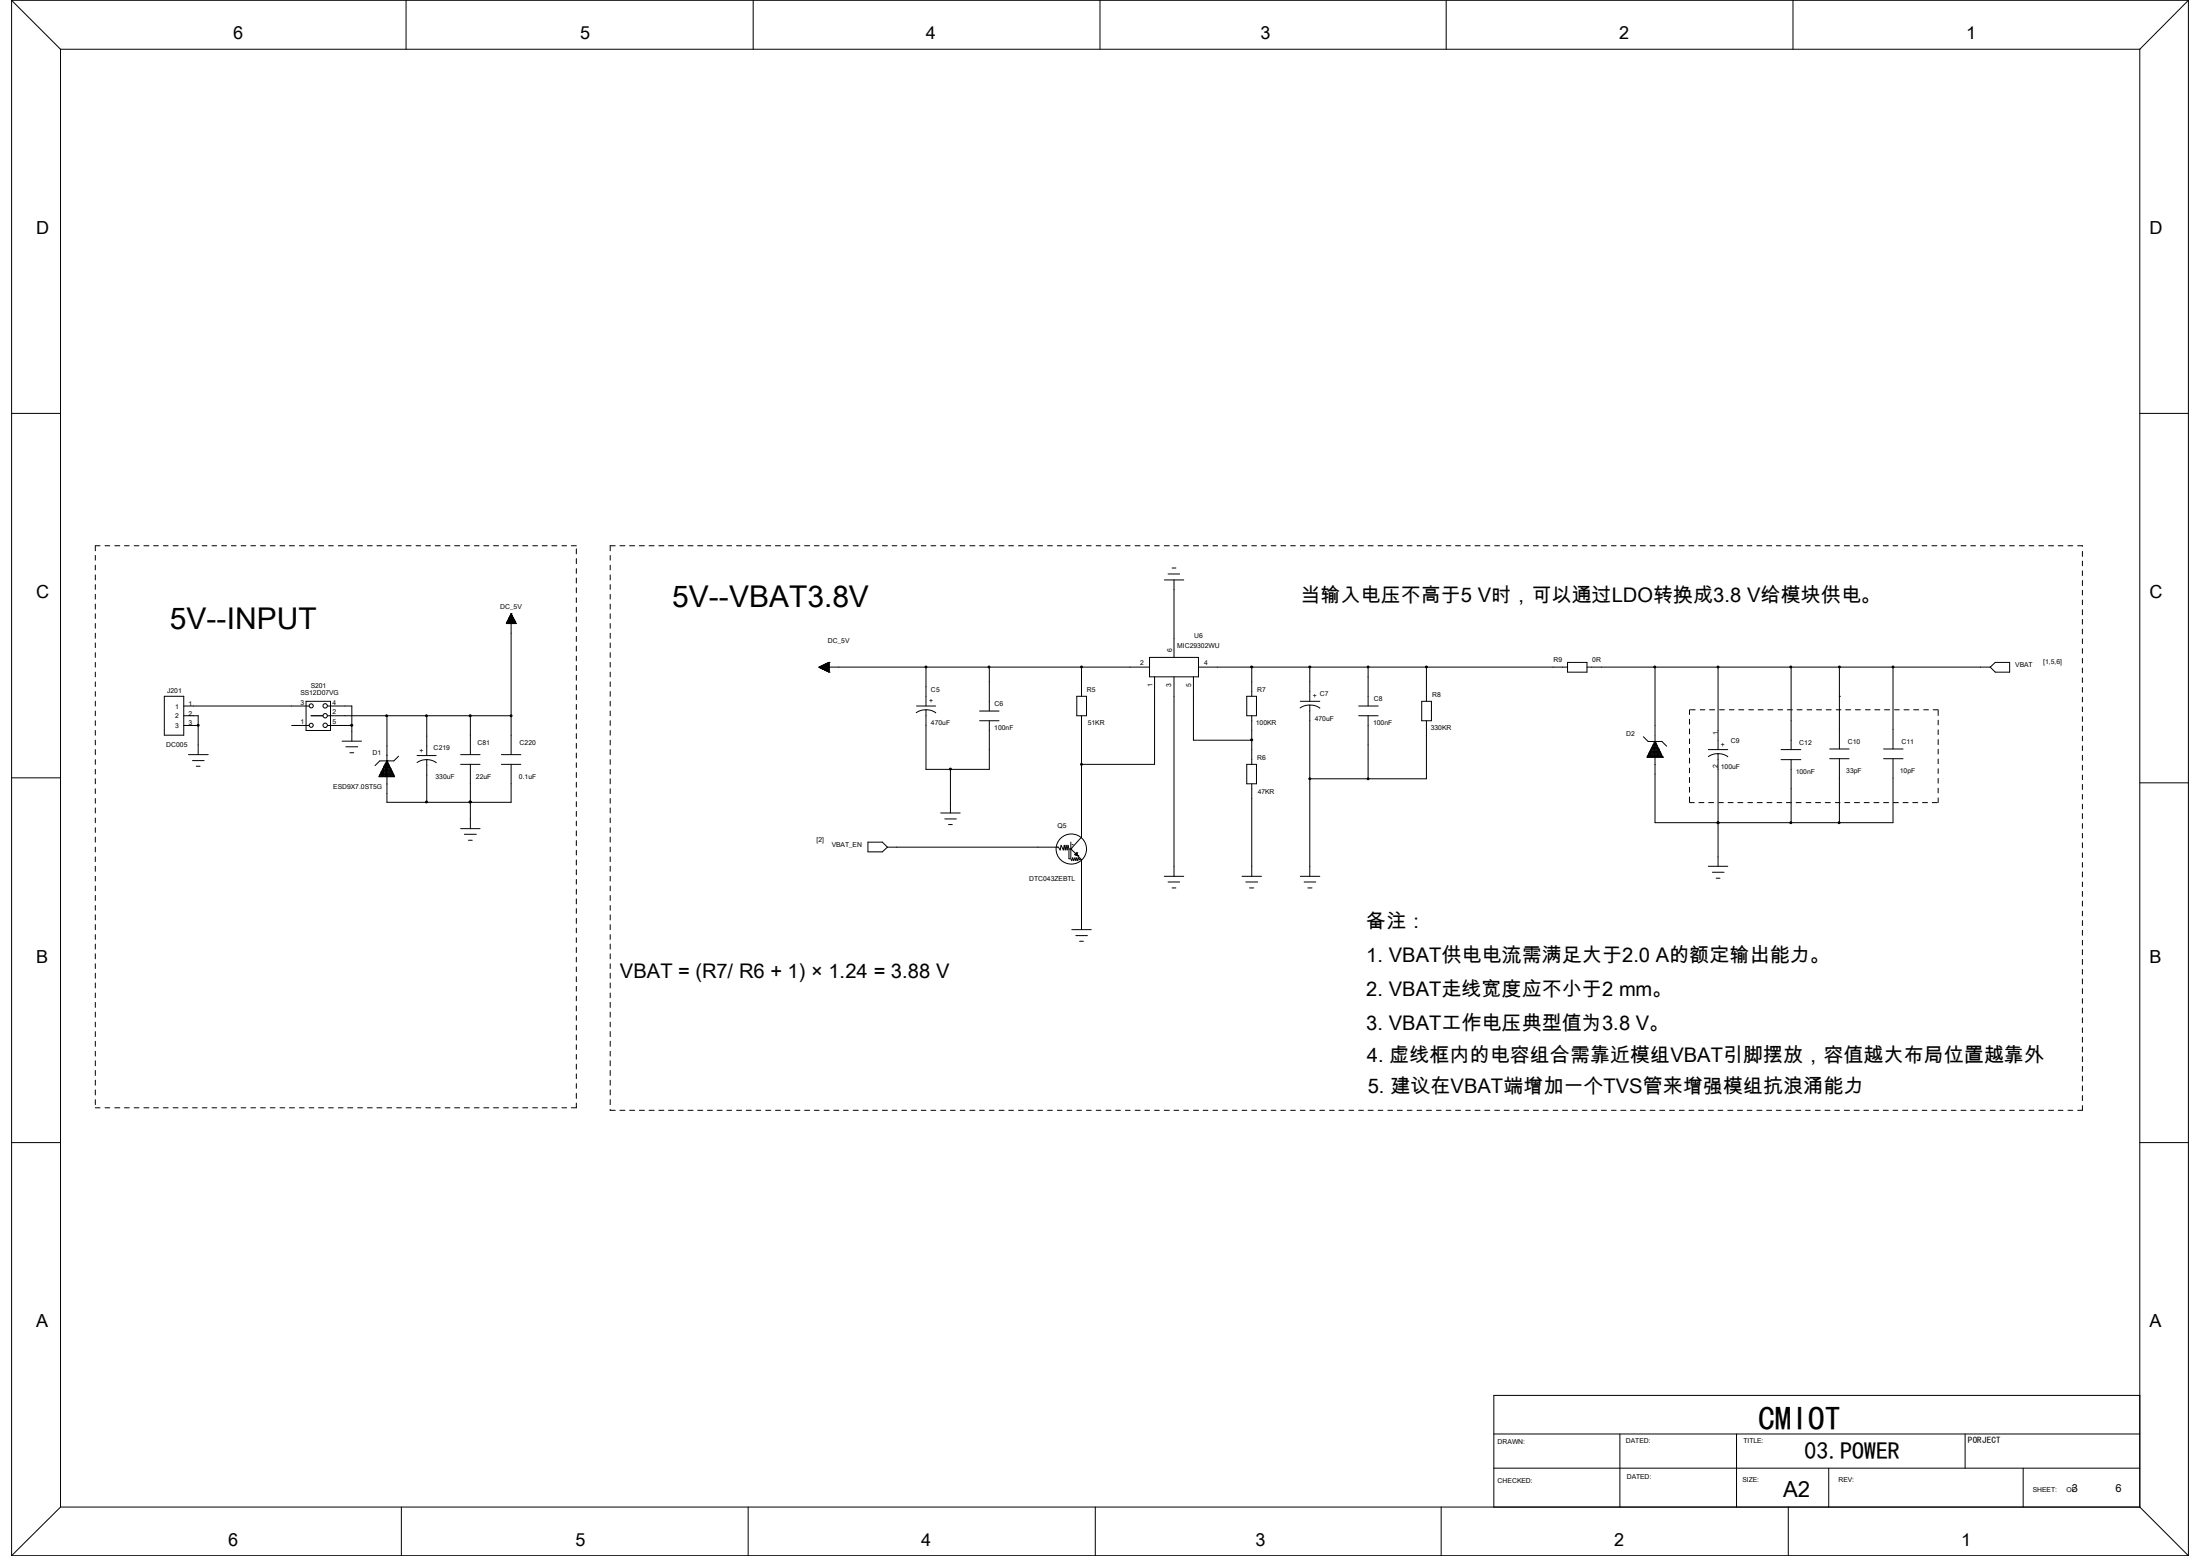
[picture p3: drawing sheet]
<svg xmlns="http://www.w3.org/2000/svg" width="297mm" height="210mm" viewBox="0 0 297 210" stroke-linecap="round" stroke-linejoin="round" font-family="sans-serif">
<g fill="none" stroke="#000" stroke-width=".14">
<path d="M1.6 0l6.6 6.6M1.6 0v210M1.6 0h293.8M8.2 6.6h280.7M8.2 6.6v196.8M54.8 0v6.6M101.7 0v6.6M148.5 0v6.6M195.2 0v6.6M242.1 0v6.6M288.9 6.6v196.8M295.4 0l-6.5 6.6"/>
<path d="M295.4 0v210M1.6 55.8h6.6M288.9 55.8h6.5M12.9 75v.6M12.9 76.3v.6M12.9 77.6v.7M12.9 78.9v.6M13.5 73.7h-.6v.6M14.2 73.7h.6M15.5 73.7h.7M16.8 73.7h.6M18.1 73.7h.7"/>
<path d="M19.4 73.7h.7M20.7 73.7h.7M22.1 73.7h.6M23.4 73.7h.6M24.7 73.7h.6M26 73.7h.6M27.3 73.7h.6M28.6 73.7h.7M29.9 73.7h.7M31.2 73.7h.7M32.6 73.7h.6M33.9 73.7h.6"/>
<path d="M35.2 73.7h.6M36.5 73.7h.6M37.8 73.7h.6M39.1 73.7h.7M40.4 73.7h.7M41.7 73.7h.7M43 73.7h.7M44.4 73.7h.6M45.7 73.7h.6M46.9 73.7h.7M48.3 73.7h.6M49.6 73.7h.6"/>
<path d="M50.9 73.7h.7M52.2 73.7h.7M53.6 73.7h.6M54.8 73.7h.7M56.2 73.7h.6M57.5 73.7h.6M58.8 73.7h.6M60.1 73.7h.6M61.4 73.7h.7M62.7 73.7h.7M64.1 73.7h.6M65.3 73.7h.7"/>
<path d="M66.6 73.7h.7M68 73.7h.6M69.3 73.7h.6M70.6 73.7h.6M71.9 73.7h.7M73.2 73.7h.7M74.5 73.7h.7M75.9 73.7h.6M77.1 73.7h.7M77.8 74.1v.7M77.8 75.4v.7M77.8 76.8v.6"/>
<path d="M77.8 78v.7M77.8 79.3v.7M82.4 75v.6M82.4 76.3v.6M82.4 77.6v.7M82.4 78.9v.6M83.1 73.7h-.7v.6M83.7 73.7h.7M85 73.7h.7M86.3 73.7h.7M87.6 73.7h.7M88.9 73.7h.7"/>
<path d="M90.3 73.7h.6M91.6 73.7h.6M92.9 73.7h.7M94.2 73.7h.7M95.5 73.7h.7M96.8 73.7h.7M98.1 73.7h.7M99.4 73.7h.7M100.8 73.7h.6M102.1 73.7h.6M103.4 73.7h.7M104.7 73.7h.7"/>
<path d="M106 73.7h.6M107.3 73.7h.7M108.6 73.7h.7M109.9 73.7h.7M111.3 73.7h.6M112.6 73.7h.6M113.9 73.7h.6M115.2 73.7h.7M116.5 73.7h.7M117.8 73.7h.6M119.1 73.7h.7M120.4 73.7h.7"/>
<path d="M121.8 73.7h.6M123.1 73.7h.6M124.4 73.7h.6M125.7 73.7h.6M127 73.7h.7M128.3 73.7h.6M129.6 73.7h.7M130.9 73.7h.7M132.2 73.7h.7M133.6 73.7h.6M134.9 73.7h.7M136.2 73.7h.6"/>
<path d="M137.5 73.7h.6M138.8 73.7h.7M140.1 73.7h.7M141.4 73.7h.7M142.7 73.7h.7M144.1 73.7h.6M145.4 73.7h.6M146.7 73.7h.6M148 73.7h.6M149.3 73.7h.7M150.6 73.7h.7M151.9 73.7h.7"/>
<path d="M153.2 73.7h.7M154.6 73.7h.6M155.9 73.7h.6M157.2 73.7h.7M157.2 78.3h2.6M157.7 77.5h1.6M158.2 76.7h.5M158.5 73.7h.6M158.5 78.3v10.4M159.8 73.7h.6M161.1 73.7h.7M162.4 73.7h.7"/>
<path d="M163.7 73.7h.7M165.1 73.7h.6M166.4 73.7h.6M167.7 73.7h.6M169 73.7h.6M170.3 73.7h.6M171.6 73.7h.7M172.9 73.7h.7M174.2 73.7h.7M175.6 73.7h.6M176.8 73.7h.7M178.2 73.7h.6"/>
<path d="M179.5 73.7h.6M180.8 73.7h.6M182.1 73.7h.7M183.4 73.7h.7M184.7 73.7h.7M186.1 73.7h.6M187.4 73.7h.6M188.6 73.7h.7M190 73.7h.6M191.3 73.7h.6M192.6 73.7h.7M193.9 73.7h.7"/>
<path d="M195.2 73.7h.7M196.5 73.7h.7M197.9 73.7h.6M199.1 73.7h.7M200.4 73.7h.7M201.8 73.7h.6M203.1 73.7h.7M204.4 73.7h.7M205.7 73.7h.7M207 73.7h.7M208.3 73.7h.7M209.7 73.7h.6"/>
<path d="M210.9 73.7h.7M212.3 73.7h.6M213.6 73.7h.6M214.9 73.7h.7M216.2 73.7h.7M217.6 73.7h.6M218.8 73.7h.7M220.1 73.7h.7M221.4 73.7h.7M222.8 73.7h.6M224.1 73.7h.6M225.4 73.7h.7"/>
<path d="M226.7 73.7h.7M228 73.7h.7M229.3 73.7h.7M230.6 73.7h.7M231.9 73.7h.7M233.3 73.7h.6M234.6 73.7h.6M235.9 73.7h.6M237.2 73.7h.7M238.5 73.7h.7M239.8 73.7h.7M241.1 73.7h.7"/>
<path d="M242.4 73.7h.7M243.8 73.7h.6M245.1 73.7h.6M246.4 73.7h.7M247.7 73.7h.6M249 73.7h.7M250.3 73.7h.7M251.6 73.7h.7M252.9 73.7h.7M254.3 73.7h.6M255.6 73.7h.6M256.9 73.7h.7"/>
<path d="M258.2 73.7h.6M259.5 73.7h.6M260.8 73.7h.7M262.1 73.7h.7M263.4 73.7h.7M264.8 73.7h.6M266.1 73.7h.6M267.4 73.7h.6M268.7 73.7h.7M270 73.7h.6M271.3 73.7h.6M272.6 73.7h.7"/>
<path d="M273.9 73.7h.7M275.3 73.7h.6M276.6 73.7h.6M277.9 73.7h.6M279.2 73.7h.6M280.5 73.7h.6M281.1 74.4v.7M281.1 75.7v.7M281.1 77v.7M281.1 78.4v.6M281.1 79.7v.6M12.9 80.2v.7"/>
<path d="M12.9 81.5v.7M12.9 82.8v.7M12.9 84.2v.6M12.9 85.5v.6M12.9 86.8v.6M12.9 88.1v.6M12.9 89.4v.6M12.9 90.7v.7M12.9 92v.7M12.9 93.3v.7M12.9 94.7v.6M12.9 96v.6"/>
<path d="M12.9 97.3v.6M12.9 98.6v.6M12.9 99.9v.6M22.2 94h2.6v5.2h-2.6zM24.8 95.3h16.9M24.8 96.6h2v5.3M24.8 97.9h2M39.4 97.9h2.3M41.3 94.7h3.3v3.9h-3.3zM44.2 95.3h3.3v4.7M44.2 96.6h24.8M44.2 97.9h3.3"/>
<path d="M52.2 96.6v6.1M57.6 96.6v5.4M63.5 96.6v5.3M68.4 84.1l1.2 .1M68.4 84.1v.1M68.4 84h1.2M68.4 84.2v-.2h1.2v.2M68.5 83.9h1.1M68.5 83.9h1.1v.3M68.5 84.2v-.4h1v.4M68.5 83.7h1M68.6 84.2v-.5h.8v.5"/>
<path d="M68.6 83.6h.8M68.7 83.6h.7v.6M68.7 83.5h.6v.7M68.7 83.4v.8M68.7 83.4h.6M68.7 83.4h.6v.8M68.7 83.3v.9M68.8 83.3h.5M68.8 83.3h.4v.9M68.8 83.2v1M68.8 83.2h.4M68.9 83.1h.3v1.1"/>
<path d="M68.9 83.1h.2v1.1M69 83v1.2M69 82.9v1.3M69 82.8h.1M69 82.8v19.1M69 82.8l-.6 1.4M69 82.8l.7 1.4h-1.3M69 82.9h.1M69.1 83h-.2v1.2M69.1 83.1h-.2v1.1M69.3 83.5h-.6v.7M69.5 83.9h-1v.3"/>
<path d="M77.8 80.7v.6M77.8 82v.6M77.8 83.3v.6M77.8 84.6v.7M77.8 85.9v.7M77.8 87.2v.7M77.8 88.6v.6M77.8 89.8v.7M77.8 91.1v.7M77.8 92.5v.6M77.8 93.8v.6M77.8 95.1v.7"/>
<path d="M77.8 96.4v.7M77.8 97.7v.7M77.8 99v.7M82.4 80.2v.7M82.4 81.5v.7M82.4 82.8v.7M82.4 84.2v.6M82.4 85.5v.6M82.4 86.8v.6M82.4 88.1v.6M82.4 89.4v.6M82.4 90.7v.7"/>
<path d="M82.4 92v.7M82.4 93.3v.7M82.4 94.7v.6M82.4 96v.6M82.4 97.3v.6M82.4 98.6v.6M82.4 99.9v.6M110.6 90h44.6M110.6 90l1.3 .7M110.6 90.1h1.3M110.6 90v.1M110.7 90v.1h1.2"/>
<path d="M110.7 90h1.2M110.8 90v.2M110.8 89.9v.3h1.1M110.9 89.9h1M110.9 90.3h1M110.9 89.9v.3M111 89.8v.5M111 89.8v.5h.9M111.1 89.8h.8M111.1 89.8v.5M111.1 90.3h.8M111.2 89.7v.7"/>
<path d="M111.3 89.7v.7h.6M111.3 89.7v.8h.6M111.4 89.7h.5M111.4 89.6v.9M111.5 89.6v.9M111.5 89.6v1h.4M111.6 89.6h.3M111.6 89.5v1.1M111.7 89.5v1.1h.2M111.8 89.5v1.2M111.9 89.4v1.3M111.9 90.7h.1"/>
<path d="M111.9 89.4h.1M111.9 89.4l-1.3 .6M111.9 89.5h-.1v1.1h.1M111.9 89.6h-.4v.9h.4M111.9 90h-1.2v.1M111.9 89.9h-.9v.4M111.9 89.7h-.7v.6M111.9 89.7h-.6v.7M111.9 89.5h-.2v1.1M123.7 96.2a1.79 1.79 0 0 1 1.3-.4v8h8.6v-6.5M123.7 95.3h2.6M125 90v5.3"/>
<path d="M125 95.8a1.9 1.9 0 0 1 1.3 .4M132.2 97.3h2.7M132.2 96h2.7M133.6 90v6M145.4 94h1.3v2.6h-1.3zM146 90v4M146 96.6v16.4l-1.4 1.6M155.2 88.7h6.6v2.7h-6.6zM155.9 91.4v11.8h-9.9M158.5 91.4v26.9M161.1 91.4v8.5h7.9M161.8 90h49.8"/>
<path d="M168.3 94h1.3v2.6h-1.3zM169 90h.1M169 90v4M169 96.6v6.6M175.6 94.7h2.6M176.8 95.2a2.1 2.1 0 0 0-1.3 .4M176.8 90h.1M176.8 90v4.7M176.8 95.2v23.1M176.9 95.2a1.9 1.9 0 0 1 1.3 .4M183.4 95.3h2.7M183.4 96.6h2.7"/>
<path d="M184.7 90v5.3M184.7 96.6v8.5M191.9 94.7h1.4v2.6h-1.4zM192.6 90h.1M192.6 90v4.7M192.6 97.3v7.8h-15.8M211.6 89.4h2.6v1.3h-2.6zM214.2 90h54.5M221.9 99.4l.6 .7h1.9l.6 .6M223.4 90v9.2M223.4 99.3v.8M228.1 95.8v.6"/>
<path d="M228.1 97.1v.6M228.1 98.4v.7M228.1 99.7v.7M228.2 95.8h.7M229.5 95.8h.7M230.8 95.8h.7M231.9 90v11.2M232.2 95.8h.6M233.5 95.8h.6M234.7 95.8h.7M236.1 95.8h.6M237.4 95.8h.6"/>
<path d="M238.7 95.8h.7M240 95.8h.7M241.3 95.8h.7M241.8 90v11.2M242.6 95.8h.7M244 95.8h.6M245.2 95.8h.7M246.5 95.8h.7M247.9 95.8h.6M248.3 94h.1M248.3 90v11.1M249.2 95.8h.7"/>
<path d="M250.5 95.8h.7M251.8 95.8h.7M253.1 95.8h.7M254.4 95.8h.7M255.6 90v11.1M255.8 95.8h.6M257 95.8h.7M258.4 95.8h.6M259.7 95.8h.6M261 95.8h.7M261.7 95.9v.7M261.7 97.2v.6"/>
<path d="M261.7 98.5v.6M261.7 99.8v.7M268.7 90l.7-.6h1.9v1.3h-1.9zM281.1 81v.6M281.1 82.3v.7M281.1 83.6v.6M281.1 84.9v.7M281.1 86.2v.7M281.1 87.5v.7M281.1 88.9v.6M281.1 90.2v.6M281.1 91.5v.6"/>
<path d="M281.1 92.8v.6M281.1 94.1v.6M281.1 95.4v.7M281.1 96.7v.7M281.1 98v.7M281.1 99.4v.6M1.6 105h6.6M12.9 101.2v.7M12.9 102.5v.7M12.9 103.8v.7M12.9 105.1v.7M12.9 106.5v.6"/>
<path d="M12.9 107.8v.6M12.9 109.1v.6M12.9 110.4v.6M12.9 111.7v.7M12.9 113v.7M12.9 114.3v.7M12.9 115.7v.6M12.9 116.9v.7M12.9 118.3v.6M12.9 119.6v.6M25.4 101.9h2.7M26 102.7h1.6"/>
<path d="M26.5 103.4h.5M46.2 100h2.6M46.7 100.8h1.6M47.2 101.6h.6M53.8 102.1l-.6 .6h-1.9l-.7 .6M56.3 102h2.6M57.6 102.5a1.9 1.9 0 0 1 1.3 .5M57.6 102.6v-.1a2.09 2.09 0 0 0-1.3 .4M57.6 102.5v5.8M62.2 103.2h2.6M62.2 101.9h2.6M62.2 111.8h2.6"/>
<path d="M62.7 112.6h1.6M63.2 113.4h.6M63.5 108.3h.1M63.5 103.2v8.6M67.7 103.2h2.6M67.7 101.9h2.6M69 103.2v5.1h-16.8v-3.5M77.8 100.3v.7M77.8 101.6v.7M77.8 103v.6M77.8 104.3v.6M77.8 105.6v.7"/>
<path d="M77.8 106.9v.6M77.8 108.2v.7M77.8 109.5v.7M77.8 110.8v.7M77.8 112.1v.7M77.8 113.5v.6M77.8 114.8v.6M77.8 116.1v.7M77.8 117.4v.7M77.8 118.7v.6M82.4 101.2v.7M82.4 102.5v.7"/>
<path d="M82.4 103.8v.7M82.4 105.1v.7M82.4 106.5v.6M82.4 107.8v.6M82.4 109.1v.6M82.4 110.4v.6M82.4 111.7v.7M82.4 113v.7M82.4 114.3v.7M82.4 115.7v.6M82.4 116.9v.7M82.4 118.3v.6"/>
<path d="M82.4 119.6v.6M117.2 113.7h1.9l.7 .6-.7 .7h-1.9zM119.8 114.3h23.1l.2 .4 .2-.6 .3 .6 .1-.6 .1 .6 .1-.6 .2 .6 .1-.6 .1 .5M127 109.7h2.6M127.6 110.5h1.5M128.1 111.3h.5M128.3 103.8v5.9M144.3 114.6v1.3h.3l.1 .3 .1-.4 .1 .4 .2-.4 .1 .4 .2-.4 .1 .4 .1-.4 .2 .2h.2M144.3 114.6h.3M144.6 114.6h.1M144.6 113.7v2.1M144.6 114.6l1.4 1.4"/>
<path d="M144.7 114h.1M145.1 115.4h.1M145.1 115.4l.4 .1M145.1 115.4h.4M145.4 115.1h.1M145.4 115.1v.4M145.4 115.1l-.3 .3M145.4 115.1l.1 .4M145.4 115.2h-.2v.2M145.5 115.5h.1M146 116v9.5M157.2 118.3h2.6"/>
<path d="M157.7 119h1.6M158.2 119.8h.5M167.7 118.3h2.6M168.2 119h1.6M168.3 103.2h1.3v2.6h-1.3zM168.7 119.8h.5M169 105.8v12.5M175.6 118.3h2.6M176.1 119h1.5M176.6 119.8h.5M223.4 102.2v8.8h32.2v-8.6M228.1 101v.7"/>
<path d="M228.1 102.3v.7M228.1 103.7v.6M228.1 104.9v.7M228.1 106.3v.6M228.1 107.6v.6M228.1 108.3h.6M229.4 108.3h.6M230.6 101.2h2.7M230.6 116.9h2.7M230.7 108.3h.7M231.2 117.7h1.5M231.7 118.5h.5"/>
<path d="M231.9 101.8v-.1a2.1 2.1 0 0 0-1.3 .4M231.9 111h.1M232 108.3h.7M233.3 102.2v-.1a2.09 2.09 0 0 0-1.3-.4l-.1 15.2M233.3 108.3h.7M234.6 108.3h.7M236 108.3h.6M237.2 108.3h.7M238.5 108.3h.7M239.9 108.3h.6M240.5 101.2h2.6M240.5 102.5h2.6"/>
<path d="M241.2 108.3h.7M241.8 102.5v8.5M242.5 108.3h.7M243.8 108.3h.7M245.1 108.3h.7M246.4 108.3h.7M247 102.4h2.6M247 101.1h2.6M247.8 108.3h.6M248.3 102.4v8.6M249 108.3h.7M250.4 108.3h.6"/>
<path d="M251.7 108.3h.6M253 108.3h.7M254.3 108.3h.7M254.3 102.4h2.6M254.3 101.1h2.6M255.6 108.3h.7M256.9 108.3h.7M258.2 108.3h.7M259.5 108.3h.7M260.9 108.3h.6M261.7 101.1v.7M261.7 102.4v.7"/>
<path d="M261.7 103.8v.6M261.7 105.1v.6M261.7 106.4v.6M261.7 107.7v.6M281.1 100.7v.6M281.1 101.9v.7M281.1 103.3v.6M281.1 104.6v.6M281.1 105.9v.7M281.1 107.2v.7M281.1 108.5v.7M281.1 109.8v.7"/>
<path d="M281.1 111.2v.6M281.1 112.5v.6M281.1 113.7v.7M281.1 115.1v.6M281.1 116.4v.7M281.1 117.7v.7M281.1 119v.7M288.9 105.7h6.5M12.9 120.9v.6M12.9 122.2v.7M12.9 123.5v.7M12.9 124.8v.7"/>
<path d="M12.9 126.2v.6M12.9 127.4v.7M12.9 128.7v.7M12.9 130.1v.6M12.9 131.4v.6M12.9 132.7v.6M12.9 134v.7M12.9 135.3v.7M12.9 136.6v.7M12.9 138v.6M12.9 139.2v.7M77.8 120v.7"/>
<path d="M77.8 121.3v.7M77.8 122.6v.7M77.8 124v.6M77.8 125.3v.6M77.8 126.6v.6M77.8 127.9v.7M77.8 129.2v.6M77.8 130.5v.6M77.8 131.8v.7M77.8 133.1v.7M77.8 134.5v.6M77.8 135.8v.6"/>
<path d="M77.8 137.1v.6M77.8 138.4v.6M77.8 139.7v.7M82.4 120.9v.6M82.4 122.2v.7M82.4 123.5v.7M82.4 124.8v.7M82.4 126.2v.6M82.4 127.4v.7M82.4 128.7v.7M82.4 130.1v.6M82.4 131.4v.6"/>
<path d="M82.4 132.7v.6M82.4 134v.7M82.4 135.3v.7M82.4 136.6v.7M82.4 138v.6M82.4 139.2v.7M144.7 125.5h2.6M145.2 126.3h1.6M145.8 127h.5M281.1 120.3v.7M281.1 121.6v.7M281.1 123v.6"/>
<path d="M281.1 124.2v.7M281.1 125.6v.6M281.1 126.9v.7M281.1 128.2v.7M281.1 129.5v.7M281.1 130.9v.6M281.1 132.1v.7M281.1 133.4v.7M281.1 134.8v.6M281.1 136.1v.6M281.1 137.4v.6M281.1 138.7v.7"/>
<path d="M281.1 140v.7M1.6 154.2h6.6M12.9 140.5v.7M12.9 141.9v.6M12.9 143.2v.6M12.9 144.5v.7M12.9 145.8v.7M12.9 147.1v.7M12.9 148.4v.7M12.9 149.5h.6M14.2 149.5h.6M15.5 149.5h.7"/>
<path d="M16.8 149.5h.6M18.1 149.5h.7M19.4 149.5h.7M20.7 149.5h.7M22.1 149.5h.6M23.4 149.5h.6M24.7 149.5h.6M26 149.5h.6M27.3 149.5h.6M28.6 149.5h.7M29.9 149.5h.7M31.2 149.5h.7"/>
<path d="M32.6 149.5h.6M33.9 149.5h.6M35.2 149.5h.6M36.5 149.5h.6M37.8 149.5h.6M39.1 149.5h.7M40.4 149.5h.7M41.7 149.5h.7M43 149.5h.7M44.4 149.5h.6M45.7 149.5h.6M46.9 149.5h.7"/>
<path d="M48.3 149.5h.6M49.6 149.5h.6M50.9 149.5h.7M52.2 149.5h.7M53.6 149.5h.6M54.8 149.5h.7M56.2 149.5h.6M57.5 149.5h.6M58.8 149.5h.6M60.1 149.5h.6M61.4 149.5h.7M62.7 149.5h.7"/>
<path d="M64.1 149.5h.6M65.3 149.5h.7M66.6 149.5h.7M68 149.5h.6M69.3 149.5h.6M70.6 149.5h.6M71.9 149.5h.7M73.2 149.5h.7M74.5 149.5h.7M75.9 149.5h.6M77.8 148.9v.6h-.7M77.8 141v.6"/>
<path d="M77.8 142.3v.7M77.8 143.6v.7M77.8 144.9v.7M77.8 146.3v.6M77.8 147.6v.7M82.4 140.5v.7M82.4 141.9v.6M82.4 143.2v.6M82.4 144.5v.7M82.4 145.8v.7M82.4 147.1v.7M82.4 148.4v.7"/>
<path d="M82.4 149.7v.2h.7M83.7 149.9h.7M85 149.9h.7M86.3 149.9h.7M87.6 149.9h.7M88.9 149.9h.7M90.3 149.9h.6M91.6 149.9h.6M92.9 149.9h.7M94.2 149.9h.7M95.5 149.9h.7M96.8 149.9h.7"/>
<path d="M98.1 149.9h.7M99.4 149.9h.7M100.8 149.9h.6M102.1 149.9h.6M103.4 149.9h.7M104.7 149.9h.7M106 149.9h.6M107.3 149.9h.7M108.6 149.9h.7M109.9 149.9h.7M111.3 149.9h.6M112.6 149.9h.6"/>
<path d="M113.9 149.9h.6M115.2 149.9h.7M116.5 149.9h.7M117.8 149.9h.6M119.1 149.9h.7M120.4 149.9h.7M121.8 149.9h.6M123.1 149.9h.6M124.4 149.9h.6M125.7 149.9h.6M127 149.9h.7M128.3 149.9h.6"/>
<path d="M129.6 149.9h.7M130.9 149.9h.7M132.2 149.9h.7M133.6 149.9h.6M134.9 149.9h.7M136.2 149.9h.6M137.5 149.9h.6M138.8 149.9h.7M140.1 149.9h.7M141.4 149.9h.7M142.7 149.9h.7M144.1 149.9h.6"/>
<path d="M145.4 149.9h.6M146.7 149.9h.6M148 149.9h.6M149.3 149.9h.7M150.6 149.9h.7M151.9 149.9h.7M153.2 149.9h.7M154.6 149.9h.6M155.9 149.9h.6M157.2 149.9h.7M158.5 149.9h.6M159.8 149.9h.6"/>
<path d="M161.1 149.9h.7M162.4 149.9h.7M163.7 149.9h.7M165.1 149.9h.6M166.4 149.9h.6M167.7 149.9h.6M169 149.9h.6M170.3 149.9h.6M171.6 149.9h.7M172.9 149.9h.7M174.2 149.9h.7M175.6 149.9h.6"/>
<path d="M176.8 149.9h.7M178.2 149.9h.6M179.5 149.9h.6M180.8 149.9h.6M182.1 149.9h.7M183.4 149.9h.7M184.7 149.9h.7M186.1 149.9h.6M187.4 149.9h.6M188.6 149.9h.7M190 149.9h.6M191.3 149.9h.6"/>
<path d="M192.6 149.9h.7M193.9 149.9h.7M195.2 149.9h.7M196.5 149.9h.7M197.9 149.9h.6M199.1 149.9h.7M200.4 149.9h.7M201.8 149.9h.6M203.1 149.9h.7M204.4 149.9h.7M205.7 149.9h.7M207 149.9h.7"/>
<path d="M208.3 149.9h.7M209.7 149.9h.6M210.9 149.9h.7M212.3 149.9h.6M213.6 149.9h.6M214.9 149.9h.7M216.2 149.9h.7M217.6 149.9h.6M218.8 149.9h.7M220.1 149.9h.7M221.4 149.9h.7M222.8 149.9h.6"/>
<path d="M224.1 149.9h.6M225.4 149.9h.7M226.7 149.9h.7M228 149.9h.7M229.3 149.9h.7M230.6 149.9h.7M231.9 149.9h.7M233.3 149.9h.6M234.6 149.9h.6M235.9 149.9h.6M237.2 149.9h.7M238.5 149.9h.7"/>
<path d="M239.8 149.9h.7M241.1 149.9h.7M242.4 149.9h.7M243.8 149.9h.6M245.1 149.9h.6M246.4 149.9h.7M247.7 149.9h.6M249 149.9h.7M250.3 149.9h.7M251.6 149.9h.7M252.9 149.9h.7M254.3 149.9h.6"/>
<path d="M255.6 149.9h.6M256.9 149.9h.7M258.2 149.9h.6M259.5 149.9h.6M260.8 149.9h.7M262.1 149.9h.7M263.4 149.9h.7M264.8 149.9h.6M266.1 149.9h.6M267.4 149.9h.6M268.7 149.9h.7M270 149.9h.6"/>
<path d="M271.3 149.9h.6M272.6 149.9h.7M273.9 149.9h.7M275.3 149.9h.6M276.6 149.9h.6M277.9 149.9h.6M279.2 149.9h.6M281.1 149.2v.7h-.6M281.1 141.3v.7M281.1 142.6v.7M281.1 143.9v.7M281.1 145.2v.7"/>
<path d="M281.1 146.6v.6M281.1 147.9v.6M288.9 154.2h6.5M201.7 193.5h87.2M201.7 198.2h87.2M218.7 193.5v9.9M234.4 193.5v9.9M246.9 198.2v5.2M265.3 193.5v4.7M273.1 198.2v5.2M288.9 188.3h-87.2v15.1M1.6 210h293.8"/>
<path d="M8.2 203.4l-6.6 6.6M8.2 203.4h280.7M54.2 203.4v6.6M101 203.4v6.6M147.9 203.4v6.6M194.6 203.4v6.6M241.4 203.4v6.6M288.9 203.4l6.5 6.6"/>
<circle cx="42" cy="95.3" r=".28"/>
<circle cx="42" cy="97.9" r=".28"/>
<circle cx="43.9" cy="96.6" r=".3"/>
<circle cx="43.9" cy="95.3" r=".3"/>
<circle cx="43.9" cy="97.9" r=".3"/>
<circle cx="144.6" cy="114.6" r="2.04"/>
</g>
<g fill="none" stroke="#000" stroke-width=".17">
<path d="M42 96.6h1.6M51.2 104.7h2M51.3 104.6v.2M51.3 104.6h1.8M51.4 104.4h1.6M51.6 104h1.3M51.6 103.8h1.2M51.6 103.8v1M51.8 103.6h.9M51.8 103.4v1.4M51.9 103.4h.7M52 103.3h.5"/>
<path d="M52.2 102.9h.1M52.2 102.7v2.1M52.2 102.7h.1M52.2 102.7l1.1 2.1h-2.1zM52.4 103v1.8M52.4 103.1h-.4v1.7M52.5 103.4v1.4M52.7 103.8v1M52.9 104.1v.7M53 104.2h-1.5v.6M53.1 104.5v.3M222.4 102.2h2.1"/>
<path d="M222.5 102v.2M222.5 101.9h1.9M222.6 101.8h1.7M222.6 101.6v.6M222.7 101.6h1.5M222.8 101.4h1.3M222.8 101.3v.9M222.8 101.2h1.2M222.9 101h1M223 100.9h.8M223 100.9v1.3M223.1 100.7h.6"/>
<path d="M223.2 100.5v1.7M223.2 100.5h.4M223.3 100.3h.2M223.4 100.1h.1M223.4 100.2v2M223.4 100.1l1.1 2.1h-2.1zM223.6 100.3v1.9M223.7 100.7v1.5M223.9 101v1.2M224.1 101.4v.8M224.3 101.8v.4M224.5 102.2h.1"/>
</g>
<g fill="#000" stroke="#000" stroke-width=".14">
<path d="M47.4 97.8h.2v.2h-.2z" fill-rule="evenodd"/>
<path d="M63.4 96.5h.2v.2h-.2z" fill-rule="evenodd"/>
<path d="M168.9 99.8h.2v.2h-.2z" fill-rule="evenodd"/>
<path d="M168.9 89.9h.2v.2h-.2z" fill-rule="evenodd"/>
<path d="M63.4 108.2h.2v.1h-.2z" fill-rule="evenodd"/>
<path d="M63.4 108.2h.2v.1h-.2z" fill-rule="evenodd"/>
<circle cx="26.8" cy="97.9" r=".13"/>
<circle cx="52.2" cy="96.6" r=".13"/>
<circle cx="57.6" cy="96.6" r=".13"/>
<circle cx="69" cy="96.6" r=".13"/>
<circle cx="125" cy="90" r=".13"/>
<circle cx="133.5" cy="90" r=".13"/>
<circle cx="146" cy="90" r=".13"/>
<circle cx="176.8" cy="90" r=".13"/>
<circle cx="184.7" cy="90" r=".13"/>
<circle cx="192.6" cy="90" r=".13"/>
<circle cx="223.4" cy="90" r=".13"/>
<circle cx="231.9" cy="90" r=".13"/>
<circle cx="241.8" cy="90" r=".13"/>
<circle cx="248.3" cy="90" r=".13"/>
<circle cx="255.6" cy="90" r=".13"/>
<circle cx="57.6" cy="108.2" r=".13"/>
<circle cx="128.3" cy="103.8" r=".13"/>
<circle cx="146" cy="103.2" r=".13"/>
<circle cx="176.8" cy="105.1" r=".13"/>
<circle cx="184.7" cy="105.1" r=".13"/>
<circle cx="231.9" cy="111" r=".13"/>
<circle cx="241.8" cy="111" r=".13"/>
<circle cx="248.3" cy="111" r=".13"/>
</g>
<text font-size="4.5" x="237.4" y="193">CMIOT</text>
<g font-size="4">
<text x="90.8" y="81.9">5V--VBAT3.8V</text>
<text x="22.9" y="84.9">5V--INPUT</text>
</g>
<text font-size="3.3" x="243.6" y="196.9">03.POWER</text>
<text font-size="3" x="240.7" y="202">A2</text>
<g font-size="2.7">
<text x="175.6" y="81.2">当输入电压不高于5 V时，可以通过LDO转换成3.8 V给模块供电。</text>
<text x="184.4" y="125.3">备注：</text>
<text x="184.4" y="129.9">1. VBAT供电电流需满足大于2.0 A的额定输出能力。</text>
<text x="83.7" y="132">VBAT = (R7/ R6 + 1) × 1.24 = 3.88 V</text>
<text x="184.4" y="134.5">2. VBAT走线宽度应不小于2 mm。</text>
<text x="184.4" y="139.1">3. VBAT工作电压典型值为3.8 V。</text>
<text x="184.5" y="143.3">4. 虚线框内的电容组合需靠近模组VBAT引脚摆放，容值越大布局位置越靠外</text>
<text x="184.7" y="147.6">5. 建议在VBAT端增加一个TVS管来增强模组抗浪涌能力</text>
</g>
<g font-size="2.4">
<text x="31.5" y="5.3">6</text>
<text x="78.3" y="5.3">5</text>
<text x="125" y="5.3">4</text>
<text x="170.2" y="5.3">3</text>
<text x="218.6" y="5.3">2</text>
<text x="265.4" y="5.3">1</text>
<text x="4.9" y="31.5">D</text>
<text x="290.2" y="31.5">D</text>
<text x="4.9" y="80.7">C</text>
<text x="290.2" y="80.7">C</text>
<text x="4.9" y="130">B</text>
<text x="290.2" y="130">B</text>
<text x="4.9" y="179.1">A</text>
<text x="290.2" y="179.1">A</text>
<text x="30.8" y="208.7">6</text>
<text x="77.7" y="208.7">5</text>
<text x="124.4" y="208.7">4</text>
<text x="169.5" y="208.7">3</text>
<text x="217.9" y="208.7">2</text>
<text x="264.8" y="208.7">1</text>
</g>
<g font-size="1.5">
<text x="279.7" y="201.3">3</text>
<text x="285.6" y="201.3">6</text>
</g>
<text font-size="1.2" x="265.7" y="194.7">PORJECT</text>
<g font-size=".9">
<text x="67.5" y="82.2">DC_5V</text>
<text x="111.8" y="86.8">DC_5V</text>
<text x="153.9" y="89.8">2</text>
<text x="158.2" y="88" transform="rotate(-90 158.2 88)">6</text>
<text x="158.9" y="87.5">MIC29302WU</text>
<text x="161.2" y="86.1">U6</text>
<text x="162.6" y="89.8">4</text>
<text x="209.7" y="89.4">R9</text>
<text x="215" y="89.4">0R</text>
<text x="275.8" y="89.7">[1,5,6]</text>
<text x="22.6" y="93.5">J201</text>
<text x="23.7" y="95.6">1</text>
<text x="25.4" y="95.3">1</text>
<text x="40.6" y="95.1">3</text>
<text x="40.6" y="93.9">SS12D07VG</text>
<text x="42" y="92.8">S201</text>
<text x="44.9" y="95.1">4</text>
<text x="125.4" y="94.9">+</text>
<text x="125.7" y="93.3">C5</text>
<text x="134.3" y="95.3">C6</text>
<text x="146.7" y="93.3">R5</text>
<text x="155.6" y="92.7" transform="rotate(-90 155.6 92.7)">1</text>
<text x="158.1" y="92.7" transform="rotate(-90 158.1 92.7)">3</text>
<text x="160.8" y="92.7" transform="rotate(-90 160.8 92.7)">5</text>
<text x="169.7" y="93.3">R7</text>
<text x="177.2" y="94.3">+</text>
<text x="178.2" y="94">C7</text>
<text x="185.5" y="94.7">C8</text>
<text x="193.3" y="94">R8</text>
<text x="272.1" y="90">VBAT</text>
<text x="22.4" y="100.8">DC005</text>
<text x="23.7" y="96.9">2</text>
<text x="23.7" y="98.3">3</text>
<text x="25.4" y="96.6">2</text>
<text x="25.4" y="97.9">3</text>
<text x="40.6" y="97.7">1</text>
<text x="44.9" y="96.4">2</text>
<text x="44.9" y="97.7">5</text>
<text x="50.3" y="101.9">D1</text>
<text x="56.6" y="101.6">+</text>
<text x="58.5" y="101.2">C219</text>
<text x="64.5" y="100.6">C81</text>
<text x="70.1" y="100.6">C220</text>
<text x="125.7" y="97.9">470uF</text>
<text x="134.2" y="98.6">100nF</text>
<text x="146.9" y="97.9">51KR</text>
<text x="169.5" y="97.9">100KR</text>
<text x="177.5" y="97.3">470uF</text>
<text x="185.4" y="97.9">100nF</text>
<text x="193.2" y="98.6">330KR</text>
<text x="219.5" y="99.3">D2</text>
<text x="231.9" y="99.2" transform="rotate(-90 231.9 99.2)">1</text>
<text x="232.3" y="100.8">+</text>
<text x="233.7" y="100.3">C9</text>
<text x="242.9" y="100.6">C12</text>
<text x="249.5" y="100.5">C10</text>
<text x="256.7" y="100.5">C11</text>
<text x="45" y="106.5">ESD9X7.0ST5G</text>
<text x="58.8" y="105.1">330uF</text>
<text x="64.3" y="105.1">22uF</text>
<text x="70.1" y="105.1">0.1uF</text>
<text x="169.7" y="102.5">R6</text>
<text x="169.8" y="107.1">47KR</text>
<text x="231.9" y="103.7" transform="rotate(-90 231.9 103.7)">2</text>
<text x="232.3" y="103.8">100uF</text>
<text x="242.4" y="104.5">100nF</text>
<text x="249.3" y="104.4">33pF</text>
<text x="256.5" y="104.4">10pF</text>
<text x="110.2" y="113.7">[2]</text>
<text x="142.7" y="111.7">Q5</text>
<text x="112.3" y="114.3">VBAT_EN</text>
<text x="138.9" y="119">DTC043ZEBTL</text>
<text x="202.2" y="194.9">DRAWN:</text>
<text x="219.5" y="194.7">DATED:</text>
<text x="235.4" y="194.7">TITLE:</text>
<text x="202.2" y="200.2">CHECKED:</text>
<text x="219.6" y="199.6">DATED:</text>
<text x="235.2" y="200">SIZE:</text>
<text x="248.2" y="200">REV:</text>
<text x="274.4" y="201.4">SHEET:</text>
<text x="279" y="201.4">OF</text>
</g>
</svg>
